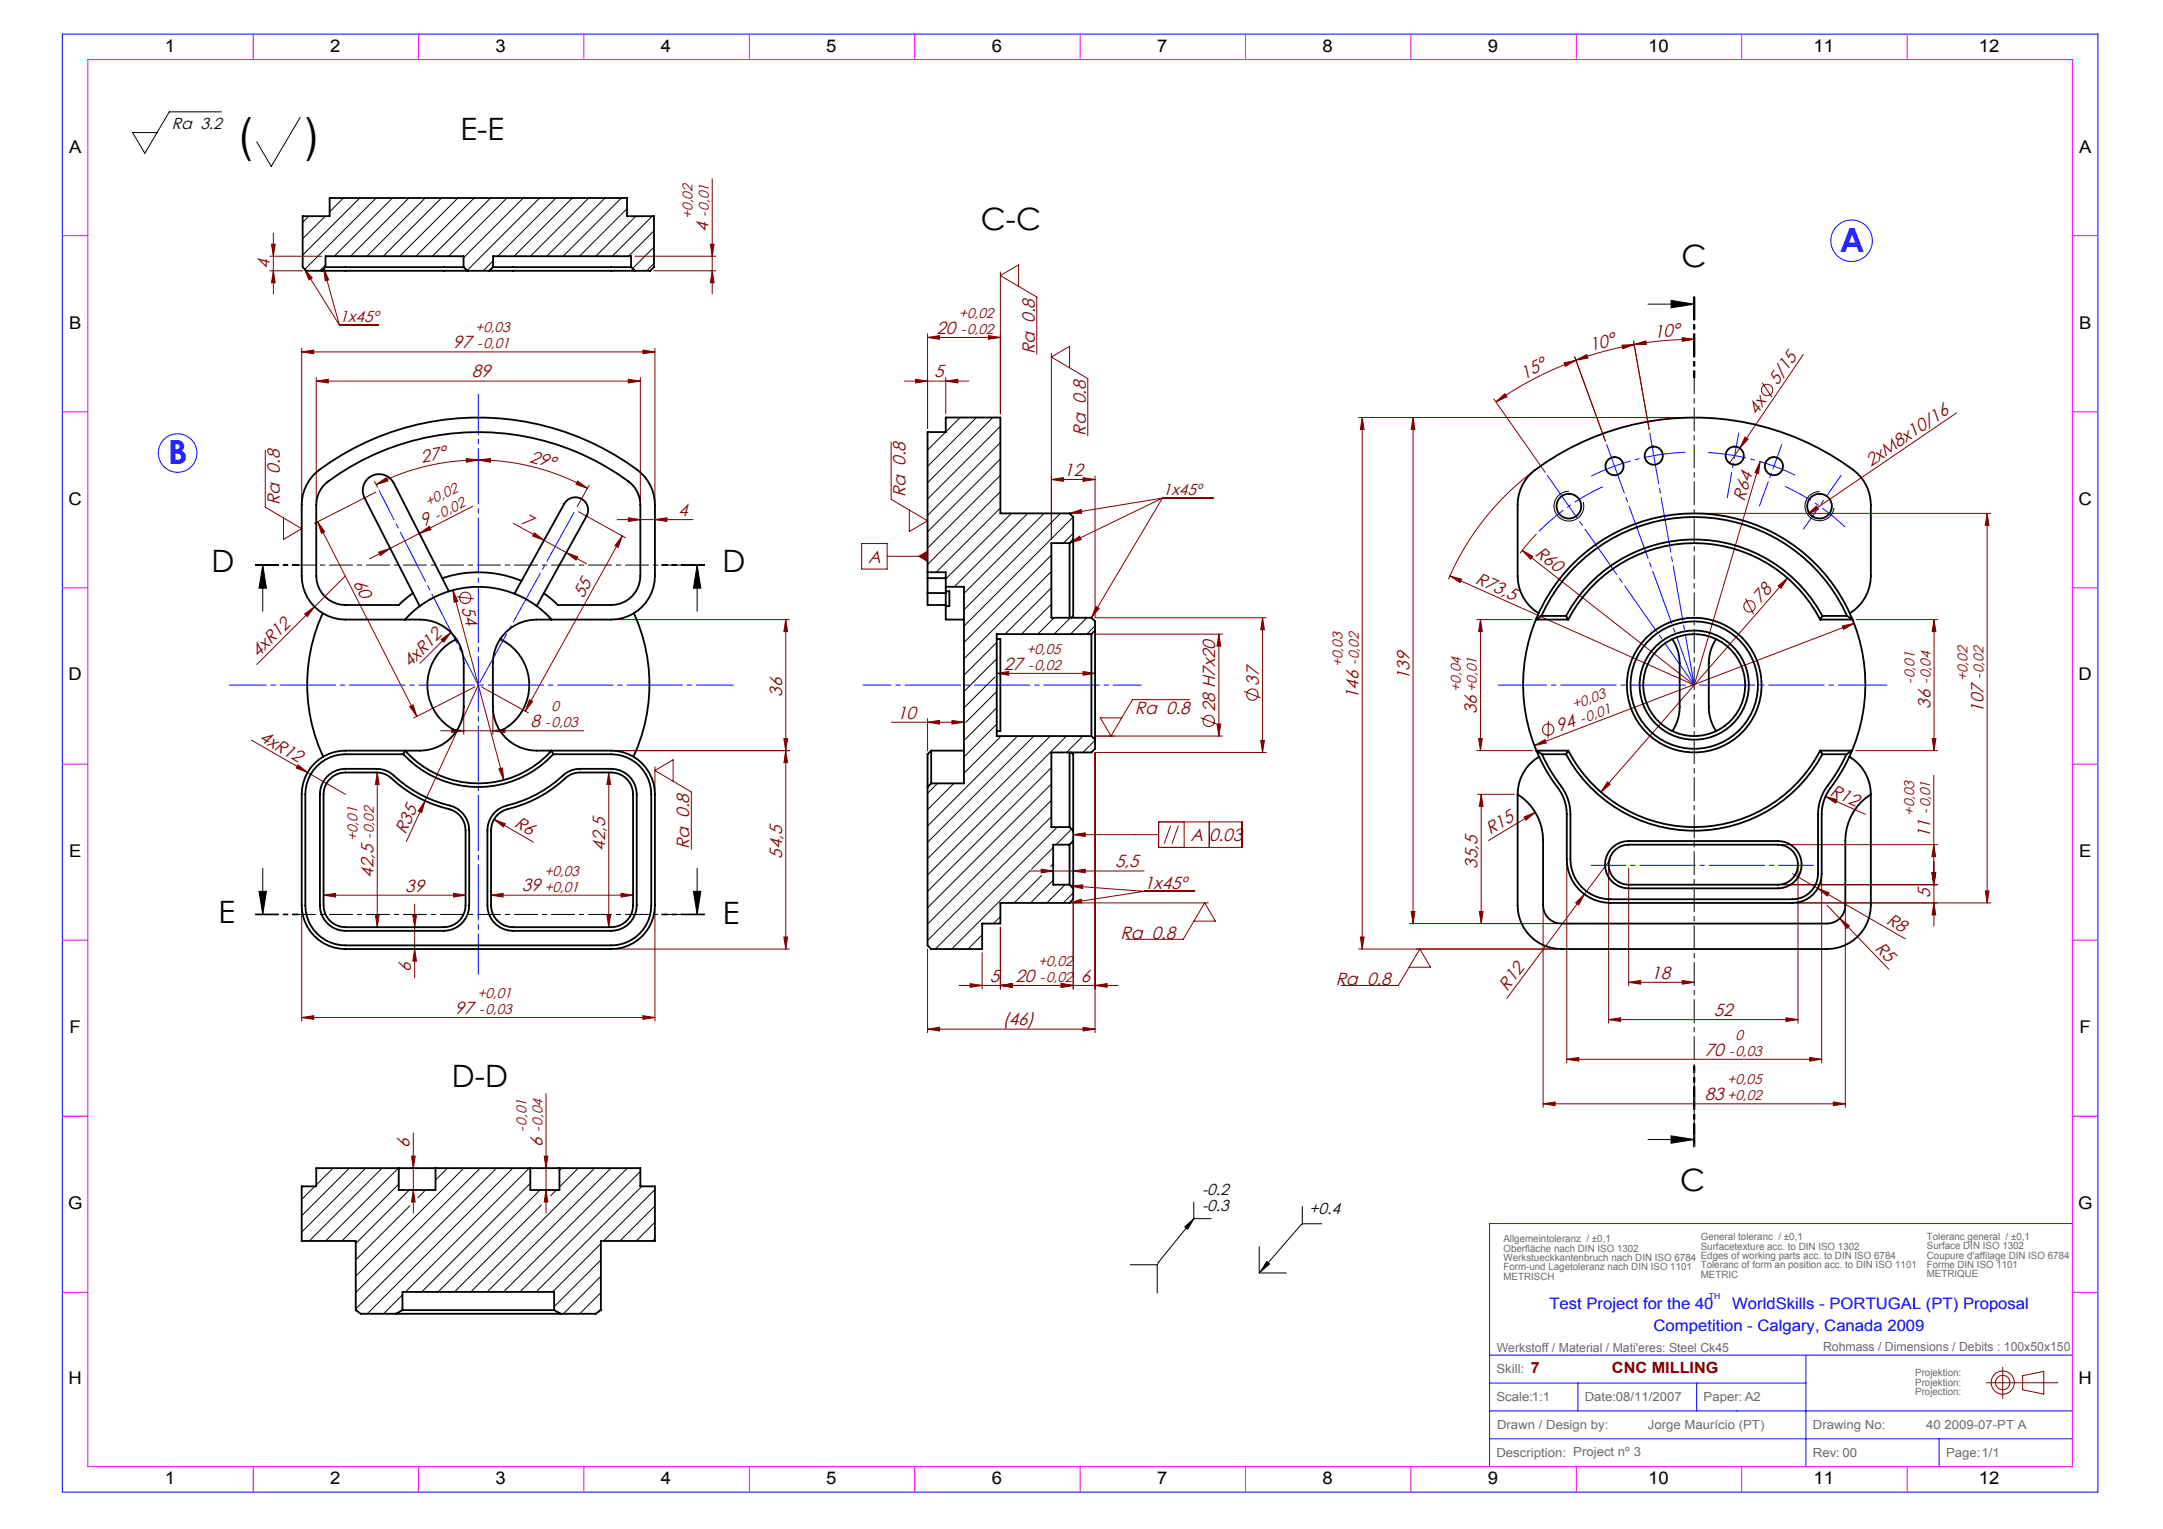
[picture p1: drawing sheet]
<svg xmlns="http://www.w3.org/2000/svg" width="594mm" height="420mm" viewBox="0 0 594 420" stroke-linecap="round" stroke-linejoin="round" font-family="sans-serif">
<g fill="none" stroke="#800000" stroke-width=".27">
<path d="M195.6 49.1v31.6M74.1 70.4h14.3M74.1 74.4h9M74.6 67.1h1l-.5 3.3zM75.1 74.4l.5 3.3h-1zM75.1 64v16.7M83.6 73.8l2.1 2.5-.8 .6zM83.6 73.8l9.6 15.5M88.9 73.8l1.4 3.1-1 .2zM88.9 73.8l4.3 15.5M174.3 70.4h22.3M179.6 74.4h17"/>
<path d="M195.1 67.1h1l-.5 3.3zM195.6 74.4l.5 3.3h-1zM274.7 74.7v39M279.7 78.7v-5.9l-5 2.9 10 5.9v15.7M82.9 96.7l3.3-.5v1zM82.9 95.7v42M82.9 96.7h97M93.2 89.3h10.6M176.6 96.2l3.3 .5-3.3 .5zM179.9 95.7v42M254.7 92.7l3.3-.5v1zM254.7 91.7v26"/>
<path d="M254.7 92.7h20M271.4 92.2l3.3 .5-3.3 .5zM288.7 97.1v51.1M429.5 99.7l3.3-.7-2.9 1.6zM432.4 98l8.5 23.2M432.8 99l2.9-1.6 .4 1zM432.8 99a95 95 0 0 0-22 11.4M445.4 94.8l3.4-.1-3.2 1.1zM448.6 93.7l4.3 24.3M448.8 94.6l3.2-1 .1 1zM448.8 94.7l-8.1 1.8-7.9 2.5M462 92.8l3.3 .4-3.3 .6z"/>
<path d="M465.3 93.2l-8.3 .4-8.2 1M495.2 97.3l-20.2 29.9M86.9 104.7l3.3-.5v1zM86.9 103.7v34M86.9 104.7h89M172.5 104.2l3.4 .5-3.4 .5zM175.9 103.7v34M248.4 104.7h17.7M251.4 104.2l3.3 .5-3.3 .5zM259.7 104.7l3.3-.5v1zM259.7 103.7v10M293.7 101v-5.9l-5 3 10 5.9v15.7"/>
<path d="M373.1 114.7h91.2M374.1 114.7l.5 3.3h-1zM374.1 114.7v146M388.1 114.7l.5 3.3h-1.1zM388.1 114.7v139M410.2 109.6l14.2 20.2M410.8 110.4l2.5-2.3 .5 .9zM483.9 105.1l2.7 4M537.3 113.4l-39.9 27.2M72.9 123.6v15.7l10 5.9-5 3v-5.9M102.8 132.2l.9 1.6M103.2 135.2l-16.9 8.6"/>
<path d="M103.3 133.1l2.8-1.9 .4 1zM128 126l3.4 .4-3.3 .6zM129.9 139.1l-14.7 7.4M131.4 126.4l3.3-.4-.1 1zM131.4 126.4a61.8 61.8 0 0 1 29.9 7.7M131.4 126.4a61.8 61.8 0 0 0-28.1 6.7M158.6 132.2l2.7 1.9-3.1-1zM161.8 133.2l-3.3 6M244.7 121.5v15.7l10 5.9-5 2.9v-5.9M288.7 131.7l3.3-.5v1zM288.7 131.7h12M297.4 131.2l3.3 .5-3.3 .5z"/>
<path d="M300.7 130.7v39h47M319.2 136.8h13.9M319.2 136.8l-25.5 4.2M319.2 136.8l-25.5 12.4M319.2 136.8l-19.5 32.9M420.8 129.6a73.5 73.5 0 0 0-23 29.5M479.2 120.1l.9 .5-2.3 2.5zM483.4 126.8l-.5 3.3-1-.3zM483.4 126.8l-18.1 61.4M87.2 143.3l2 2.7-.9 .5zM87.2 143.3l27.3 53.5M94.9 158.2l-24.4 24.3"/>
<path d="M104 151.7l3.2-1.1-2.8 2zM115.2 146.5l2.7-1.9 .5 .9zM115.2 146.5l-13.7 7M140.9 143.7l20.2 11.2M146.8 146.4l2.6 2-3.1-1.1zM155.5 151.8l3.2 1.2-.5 .8zM158.9 140.6l12.9 7.1M169.5 142.7h20.8M170.9 147.2l-1.2 3.2-.8-.5zM170.9 147.2l-26.7 48.1M172.5 142.2l3.4 .5-3.4 .5zM179.9 142.7l3.3-.5v1z"/>
<path d="M236.6 149.3h7v7h-7zM243.6 152.8h8.7M252.3 152.8l2.4-1.4v2.8zM293.7 141l3.2-1 .2 1zM293.7 149.2l2.8-1.9 .4 .9zM398.2 158.2l3.2 .9-.4 .9zM398.2 158.2l67.1 30M418 151.2l2.9 1.6-.6 .8zM418 151.2l47.3 37M421.9 146.7l-4.5 5.3M466.3 141h80.4M490.9 158.8l-51.3 58.8"/>
<path d="M496.4 141.3l2.4-2.3 .6 .9zM545.7 141l.5 3.3h-1zM545.7 141v107M83.7 168.7l2.7-2-2 2.7zM121.1 175.7l2.7-2-1.9 2.7zM123.8 173.7l-8.4 8.5M124.4 162.1l1.3 3.1-1 .2zM124.4 162.1l13.9 52.2M125.4 163.9l4.8 .6M168.9 170.2h47.9M215.8 170.2l.5 3.3h-1zM215.8 170.2v90.5"/>
<path d="M300.7 174.2h35M301 166.6l.8 .5-2.1 2.6zM334.7 174.2l.5 3.3h-1zM334.7 174.2v28M346.7 169.7l.5 3.3h-1zM346.7 169.7v37M405.6 170.2h15.2M406.6 170.2l.5 3.3h-1zM406.6 170.2v36M479.4 164.4l2.1 4.3M488.3 160.9l2.6-2.1-1.8 2.8zM505.9 171.9l3.3-.7-2.9 1.7z"/>
<path d="M509.2 171.2l-87.8 33.6M509.8 170.2h22.3M531.1 170.2l.5 3.3h-1zM531.1 170.2v36M112.5 194.1l.9-.5 1.1 3.2zM127.4 195.2v6.5M130.5 188.6l-16.9 8.6M131.4 188.2l-14.7 31.8M132.2 188.7l12.9 7.1M135.4 195.2v6.5M145.4 192.2l.9 .5-2.1 2.6zM244.8 198.4h19.9"/>
<path d="M254.7 198.4l3.3-.5v1zM254.7 197.4v8.8M261.4 197.9l3.3 .5-3.3 .5zM273.7 185l3.3-.5v1zM273.7 185h27M297.4 184.5l3.3 .5-3.3 .5zM326.7 192.2h-15.7l-5.9 10-2.9-5h5.9M329.7 197.1l4.5 1.8M334.2 198.9h1l-.5 3.3zM341.7 189.9l4.5 1.8M425.2 198l-.1 4.8M69.1 203.3l15.4 8.9"/>
<path d="M81.9 210.1l2.6 2.1-3.2-1.2zM84.5 212.2l10.4 6M103.6 212.2l.5 3.3h-1zM103.6 212.2v42.5M104.4 212.2h.2M116.7 220l-.9 3.2-.9-.4zM116.7 220l-5.1 11.2M121 200.7h39.3M124.1 200.2l3.3 .5-3.3 .5zM135.4 200.7l3.3-.5v1zM137 211.2l1-.3 .3 3.4zM167.2 212.2l.5 3.3h-1z"/>
<path d="M167.2 212.2v42.5M168.9 206.2h47.9M179.9 210.7v6.5M184.9 214.6v-5.9l-5 3 10 5.9v15.7M215.3 202.9h1l-.5 3.3zM215.8 206.2l.5 3.3h-1zM300.7 202.2h35M346.2 203.4h1l-.5 3.3zM347.7 206.7h-47v77M405.6 206.2h15.3M405.8 218.2h10M406.1 202.9h1l-.5 3.3z"/>
<path d="M406.8 218.2l.5 3.3h-1zM406.8 218.2v35.5M421.4 204.8l2.9-1.7 .3 1zM441.4 214.8l.8 .6-2.6 2.2zM501.3 218.8l3.2 .9-.4 .9zM501.3 218.8l11 4.9M509.6 206.2h22.5M530.6 202.9h1l-.5 3.3zM531.1 213v30M135.7 225.1l3.1 1.2-.5 .9zM135.7 225.1l10.8 6.2M282.9 239.3h31.3"/>
<path d="M285.9 238.7l3.3 .6-3.3 .5zM294.7 229.3l3.3-.5v1zM294.7 239.3l3.3-.6v1.1zM294.7 229.3h23.5M318.2 225.8h22.9v7h-22.9zM321.5 226.8l-1.8 4.9M323.6 226.8l-1.7 4.9M325.2 225.8v7M332.1 225.8v7M418.5 224.4l3.1-1.2-2.5 2.1zM421.6 223.2l-12.8 7.7M430.3 237v55"/>
<path d="M441.8 238.5v42.6M442.3 236l-28.5 38.2M447.3 238.5v32.3M489.3 232h42.8M493.8 238.5v42.6M530.5 239.7h1.1l-.5 3.3zM530.6 239.7h1l-.5 3.3zM531.1 232l.5 3.3h-1.1zM531.1 236.7v17.7M82.9 249.7v30.8M88.9 245.9l3.3-.5v1zM88.9 245.9h39"/>
<path d="M103.1 251.4h1l-.5 3.3zM113.4 251.4h1l-.5 3.3zM113.9 248.3v20.3M124.5 245.4l3.4 .5-3.4 .5zM134.9 245.9l3.3-.5v1zM134.9 245.9h39M166.7 251.4h1l-.5 3.3zM170.6 245.4l3.3 .5-3.3 .5zM179.9 249.7v30.8M215.3 257.4h1l-.5 3.3zM274.7 254.7v17M293.7 248l3.2-1 .2 1z"/>
<path d="M294 243.3l3.4-.2-.1 1zM294 243.3l20.2 1.5M314.2 244.8h13.9M314.2 244.8l-20.5 3.2M327.9 253h5.9l-3-5-5.9 10h-15.7M331.8 248h-37.1v23.7M373.6 257.4h1l-.5 3.3zM387.1 253.7h40.7M387.5 250.4h1.1l-.5 3.3zM406.3 250.4h1l-.5 3.3zM423.8 249.7v54.5M432.7 248l2.4-2.4-1.6 3z"/>
<path d="M489.3 243h42.8M492.3 240l30.9 17.9M493.3 248h53.4M499.2 244l3.1 1.2-.5 .9zM500.3 241v51M501.8 248.7l16.9 17.6M505.2 252.3l2.7 2-.7 .7zM506.8 249.7v54.5M531.1 248l.5 3.3h-1zM545.2 244.7h1l-.5 3.3zM82.9 279.5l3.3-.5v1zM82.9 279.5h97"/>
<path d="M113.9 260.7l.5 3.3h-1zM168.9 260.7h47.9M176.6 279l3.3 .5-3.3 .5zM254.7 260.7v23M263.4 270.7h43.7M266.4 270.2l3.3 .5-3.3 .5zM269.7 261.7v10M274.7 270.7l3.3-.5v1zM291.4 270.2l3.3 .5-3.3 .5zM300.7 270.7l3.3-.5v1zM373.1 260.7h54.7M387 265.7h5.9l-3-5-5.9 10h-15.7"/>
<path d="M447.3 269.8l3.3-.5v1zM447.3 269.8h18M462 269.3l3.3 .5-3.3 .5zM490.5 279.6l3.3 .5-3.3 .5zM254.7 282.7l3.3-.5v1zM254.7 282.7h46M297.4 282.2l3.3 .5-3.3 .5zM430.3 291l3.3-.5v1zM430.3 291h70M441.8 280.1l3.3-.5v1zM441.8 280.1h52M497 290.5l3.3 .5-3.3 .5z"/>
<path d="M113 317.6h1l-.5 3.3zM113.5 311.3v21.9M149.4 317.6h1.1l-.5 3.3zM150 300.4v32.8M423.8 303.2l3.3-.5v1zM423.8 303.2h83M503.5 302.7l3.3 .5-3.3 .5zM113.5 326.9l.5 3.3h-1zM150 326.9l.5 3.3h-1.1zM545.5 379.8h19.7M550 375.5v8.6M555.5 377.9l5.8-1.2v6.2l-5.8-1.1z"/>
<circle cx="485.3" cy="107.1" r="1.56"/>
<circle cx="127.8" cy="164.2" r="1.56"/>
<circle cx="480.4" cy="166.6" r="1.56"/>
<circle cx="331.9" cy="198" r="1.56"/>
<circle cx="343.9" cy="190.8" r="1.56"/>
<circle cx="425.2" cy="200.4" r="1.56"/>
<circle cx="550" cy="379.8" r="3.2"/>
<circle cx="550" cy="379.8" r="1.98"/>
</g>
<g fill="none" stroke="#000" stroke-width=".27">
<path d="M60.8 30.7h-14.3l-6.7 11.4-3.4-5.7h6.7M82.5 32.2l-8 13.5-4-6.7M452.6 83.5h12.7M458.9 82.5l6.4 1-6.4 1.1zM430.8 135a4.1 4.1 0 0 0-4 4.4 4.1 4.1 0 0 0 4.8 3.7 4.1 4.1 0 0 0 3.2-5.2M499.7 135a4 4 0 0 0-4 3.9 4 4 0 0 0 3.7 4.1 4 4 0 0 0 4.3-3.5M72.2 155.2l1 6.4h-2.1zM72.2 155.2v12.7M191.4 155.2l1.1 6.4h-2.1zM191.4 155.2v12.7M72.2 238.5v12.7M191.4 238.5v12.7"/>
<path d="M71.1 244.8h2.1l-1 6.4zM190.4 244.8h2.1l-1.1 6.4zM452.6 313h12.7M458.9 312l6.4 1-6.4 1zM325.4 337l2.4-2.2-1.6 2.8zM327.8 334.8l-9.8 12.1M327.8 330.2v4.6M327.8 334.8h4.8M357.4 336.3h.1M357.4 336.3l-11.3 13.1M357.6 331.4v4.8h5.4M310.4 347.4h7.4v7.8"/>
<path d="M318 346.9h.1M345.8 342.5v7.2h7.4M347.9 346.5l.7 .7-2.5 2.2z"/>
</g>
<g fill="none" stroke="#00f" stroke-width=".27">
<path d="M17.1 9.4h559v400.5h-559zM569.1 336.1h-160v66.8M409.1 379.9h86.9M409.1 372.2h160M433.3 379.9v7.7M466 379.9v7.7M496 372.2v30.7M409.1 395.2h160M409.1 387.6h160M532.5 395.2v7.7"/>
<circle cx="508.5" cy="66.1" r="5.7"/>
<circle cx="48.8" cy="124.4" r="5.3"/>
</g>
<path d="M422.6 146a60 60 0 0 1 17.6-12.3" fill="none" stroke="#00f" stroke-width=".27" stroke-dasharray="15.2 1.3 1.3 1.3" stroke-dashoffset="6.4" stroke-linecap="butt"/>
<path d="M437 130.8a64 64 0 0 1 25.9-6.6" fill="none" stroke="#00f" stroke-width=".27" stroke-dasharray="15.2 1.3 1.3 1.3" stroke-dashoffset="3.7" stroke-linecap="butt"/>
<path d="M506.7 144.8a60 60 0 0 0-16.5-11.2" fill="none" stroke="#00f" stroke-width=".27" stroke-dasharray="15.2 1.3 1.3 1.3" stroke-dashoffset="7.1" stroke-linecap="butt"/>
<path d="M492.9 130.5a64 64 0 0 0-23.8-6.2" fill="none" stroke="#00f" stroke-width=".27" stroke-dasharray="15.2 1.3 1.3 1.3" stroke-dashoffset="4.7" stroke-linecap="butt"/>
<g fill="none" stroke="#000" stroke-width=".27" stroke-dasharray="6.3 1.3 1.3 1.3">
<path d="M465.1 81.5v22.2M465.3 81.5v233.5M465.4 81.5v22.2M70.2 155.2h123.2M70.2 155.3h11.7M70.2 155.1h11.7M193.4 155.3h-11.7M193.4 155.1h-11.7M70.2 251.2h123.2M70.2 251.3h11.7M70.2 251.1h11.7M193.4 251.3h-11.7"/>
<path d="M193.4 251.1h-11.7M465.1 315v-22.2M465.4 315v-22.2"/>
</g>
<path d="M313.4 188.2h-76.4" fill="none" stroke="#00f" stroke-width=".27" stroke-dasharray="15.2 1.3 1.3 1.3" stroke-dashoffset="7.5"/>
<path d="M63 188.2h138.4" fill="none" stroke="#00f" stroke-width=".27" stroke-dasharray="15.2 1.3 1.3 1.3" stroke-dashoffset="5.1"/>
<path d="M131.4 267.6v-159.3" fill="none" stroke="#00f" stroke-width=".27" stroke-dasharray="15.2 1.3 1.3 1.3" stroke-dashoffset="4.2"/>
<path d="M158 140.1l-26.6 48.1" fill="none" stroke="#00f" stroke-width=".27" stroke-dasharray="15.2 1.3 1.3 1.3" stroke-dashoffset="-.8"/>
<path d="M104.1 134.7l27.3 53.5" fill="none" stroke="#00f" stroke-width=".27" stroke-dasharray="15.2 1.3 1.3 1.3" stroke-dashoffset="6.2"/>
<path d="M437 237.7h61" fill="none" stroke="#00f" stroke-width=".27" stroke-dasharray="15.2 1.3 1.3 1.3" stroke-dashoffset="5.7"/>
<path d="M465.3 188.2l-40.4-57.6M465.3 188.2l-24.1-66.1M465.3 188.2l-12.2-69.2" fill="none" stroke="#00f" stroke-width=".27" stroke-dasharray="15.2 1.3 1.3 1.3" stroke-dashoffset="1"/>
<path d="M474.3 136.7l3.2-17.7M483.2 139l6.1-16.9M495.3 145.3l10.3-14.7" fill="none" stroke="#00f" stroke-width=".27" stroke-dasharray="15.2 1.3 1.3 1.3" stroke-dashoffset="8.1"/>
<path d="M411.4 188.2h106.8" fill="none" stroke="#00f" stroke-width=".27" stroke-dasharray="15.2 1.3 1.3 1.3" stroke-dashoffset="1.9"/>
<g fill="none" stroke="#f0f" stroke-width=".27">
<path d="M24.1 16.4h545v386.5h-545zM69.5 9.4v7M115 9.4v7M160.4 9.4v7M205.8 9.4v7M251.2 9.4v7M296.6 9.4v7M342 9.4v7M387.5 9.4v7M432.9 9.4v7M478.3 9.4v7M523.7 9.4v7"/>
<path d="M17.1 64.7h7M569.1 64.7h7M17.1 113.1h7M569.1 113.1h7M17.1 161.5h7M569.1 161.5h7M17.1 209.9h7M569.1 209.9h7M17.1 258.2h7M569.1 258.2h7M17.1 306.6h7M569.1 306.6h7"/>
<path d="M17.1 355h7M569.1 355h7M69.5 402.9v7M115 402.9v7M160.4 402.9v7M205.8 402.9v7M251.2 402.9v7M296.6 402.9v7M342 402.9v7M387.5 402.9v7M432.9 402.9v7M478.3 402.9v7"/>
<path d="M523.7 402.9v7"/>
</g>
<g fill="#000">
<path d="M458.9 82.5l6.4 1-6.4 1.1zM458.9 312l6.4 1-6.4 1z"/>
<path d="M72.2 155.2l1 6.4h-2.1zM191.4 155.2l1.1 6.4h-2.1z"/>
<path d="M71.1 244.8h2.1l-1 6.4zM190.4 244.8h2.1l-1.1 6.4z"/>
<path d="M325.4 337l2.4-2.2-1.6 2.8zM347.9 346.5l.7 .7-2.5 2.2z"/>
</g>
<g fill="#800000">
<path d="M496.4 141.3l2.4-2.3 .6 .9z"/>
<path d="M483.4 126.8l-.5 3.3-1-.3z"/>
<path d="M418 151.2l2.9 1.6-.6 .8z"/>
<path d="M81.9 210.1l2.6 2.1-3.2-1.2z"/>
<path d="M398.2 158.2l3.2 .9-.4 .9z"/>
<path d="M501.3 218.8l3.2 .9-.4 .9z"/>
<path d="M418.5 224.4l3.1-1.2-2.5 2.1z"/>
<path d="M83.7 168.7l2.7-2-2 2.7z"/>
<path d="M121.1 175.7l2.7-2-1.9 2.7z"/>
<path d="M432.7 248l2.4-2.4-1.6 3z"/>
<path d="M479.2 120.1l.9 .5-2.3 2.5z"/>
<path d="M116.7 220l-.9 3.2-.9-.4z"/>
<path d="M505.2 252.3l2.7 2-.7 .7z"/>
<path d="M135.7 225.1l3.1 1.2-.5 .9z"/>
<path d="M499.2 244l3.1 1.2-.5 .9z"/>
<path d="M83.6 73.8l2.1 2.5-.8 .6zM88.9 73.8l1.4 3.1-1 .2z"/>
<path d="M294.7 229.3l3.3-.5v1zM252.3 152.8l2.4 1.4v-2.8zM293.7 141l3.2-1 .2 1zM293.7 149.2l2.8-1.9 .4 .9zM301 166.6l.8 .5-2.1 2.6zM293.7 248l3.2-1 .2 1zM294 243.3l3.4-.2-.1 1z"/>
<path d="M158.6 132.2l2.7 1.9-3.1-1zM131.4 126.4l3.3-.4-.1 1z"/>
<path d="M447.3 269.8l3.3-.5v1zM462 269.3l3.3 .5-3.3 .5z"/>
<path d="M462 92.8l3.3 .4-3.3 .6zM448.8 94.6l3.2-1 .1 1z"/>
<path d="M128 126l3.4 .4-3.3 .6zM103.3 133.1l2.8-1.9 .4 1z"/>
<path d="M445.4 94.8l3.4-.1-3.2 1.1zM432.8 99l2.9-1.6 .4 1z"/>
<path d="M429.5 99.7l3.3-.7-2.9 1.6zM410.8 110.4l2.5-2.3 .5 .9z"/>
<path d="M137 211.2l1.3 3.1-.3-3.4zM124.4 162.1l.3 3.3 1-.2z"/>
<path d="M172.5 142.2l3.4 .5-3.4 .5zM179.9 142.7l3.3-.5v1zM86.9 104.7l3.3-.5v1zM172.5 104.2l3.4 .5-3.4 .5z"/>
<path d="M124.1 200.2l3.3 .5-3.3 .5zM135.4 200.7l3.3-.5v1z"/>
<path d="M82.9 279.5l3.3-.5v1zM176.6 279l3.3 .5-3.3 .5z"/>
<path d="M82.9 96.7l3.3-.5v1zM176.6 96.2l3.3 .5-3.3 .5z"/>
<path d="M134.9 245.9l3.3-.5v1zM170.6 245.4l3.3 .5-3.3 .5z"/>
<path d="M254.7 92.7l3.3-.5v1zM271.4 92.2l3.3 .5-3.3 .5z"/>
<path d="M251.4 104.2l3.3 .5-3.3 .5zM259.7 104.7l3.3-.5v1z"/>
<path d="M423.8 303.2l3.3-.5v1zM503.5 302.7l3.3 .5-3.3 .5z"/>
<path d="M254.7 282.7l3.3-.5v1zM297.4 282.2l3.3 .5-3.3 .5zM291.4 270.2l3.3 .5-3.3 .5zM300.7 270.7l3.3-.5v1zM288.7 131.7l3.3-.5v1zM297.4 131.2l3.3 .5-3.3 .5z"/>
<path d="M441.8 280.1l3.3-.5v1zM490.5 279.6l3.3 .5-3.3 .5z"/>
<path d="M430.3 291l3.3-.5v1zM497 290.5l3.3 .5-3.3 .5z"/>
<path d="M261.4 197.9l3.3 .5-3.3 .5zM254.7 198.4l3.3-.5v1zM297.4 184.5l3.3 .5-3.3 .5zM273.7 185l3.3-.5v1z"/>
<path d="M294.7 239.3l3.3-.6v1.1zM285.9 238.7l3.3 .6-3.3 .5z"/>
<path d="M274.7 270.7l3.3-.5v1zM266.4 270.2l3.3 .5-3.3 .5zM291.4 270.2l3.3 .5-3.3 .5zM274.7 270.7l3.3-.5v1z"/>
<path d="M505.9 171.9l.4 1 2.9-1.7zM421.4 204.8l3.2-.7-.3-1z"/>
<path d="M104 151.7l3.2-1.1-2.8 2zM115.2 146.5l2.7-1.9 .5 .9z"/>
<path d="M441.4 214.8l-1.8 2.8 2.6-2.2zM488.3 160.9l.8 .7 1.8-2.8z"/>
<path d="M170.9 147.2l-1.2 3.2-.8-.5zM145.4 192.2l.9 .5-2.1 2.6z"/>
<path d="M150 326.9l.5 3.3h-1.1zM149.4 317.6h1.1l-.5 3.3z"/>
<path d="M113 317.6h1l-.5 3.3zM113.5 326.9l.5 3.3h-1z"/>
<path d="M215.3 202.9h1l-.5 3.3zM215.8 170.2l.5 3.3h-1z"/>
<path d="M387.5 250.4h1.1l-.5 3.3zM388.1 114.7l.5 3.3h-1.1zM545.2 244.7h1l-.5 3.3zM545.7 141l.5 3.3h-1zM406.3 250.4h1l-.5 3.3zM406.8 218.2l.5 3.3h-1zM167.2 212.2l.5 3.3h-1zM166.7 251.4h1l-.5 3.3zM103.6 212.2l.5 3.3h-1zM103.1 251.4h1l-.5 3.3zM113.4 251.4h1l-.5 3.3zM113.9 260.7l.5 3.3h-1zM215.8 206.2l.5 3.3h-1zM215.3 257.4h1l-.5 3.3zM195.1 67.1h1l-.5 3.3zM195.6 74.4l.5 3.3h-1zM74.6 67.1h1l-.5 3.3zM75.1 74.4l.5 3.3h-1z"/>
<path d="M373.6 257.4h1l-.5 3.3zM374.1 114.7l.5 3.3h-1z"/>
<path d="M531.1 170.2l.5 3.3h-1zM530.6 202.9h1l-.5 3.3zM406.6 170.2l.5 3.3h-1zM406.1 202.9h1l-.5 3.3zM531.1 232l.5 3.3h-1.1zM530.5 239.7h1.1l-.5 3.3zM530.6 239.7h1l-.5 3.3zM531.1 248l.5 3.3h-1zM334.7 174.2l.5 3.3h-1zM334.2 198.9h1l-.5 3.3zM346.7 169.7l.5 3.3h-1zM346.2 203.4h1l-.5 3.3z"/>
<path d="M87.2 143.3l2 2.7-.9 .5zM112.5 194.1l.9-.5 1.1 3.2z"/>
<path d="M146.8 146.4l2.6 2-3.1-1.1zM155.5 151.8l3.2 1.2-.5 .8z"/>
<path d="M88.9 245.9l3.3-.5v1zM124.5 245.4l3.4 .5-3.4 .5z"/>
</g>
<g fill="none" stroke="#000" stroke-width=".5">
<path d="M88.3 74.4h-4.2l-1-1v-14h7.4v-5h81.7v5h7.4v14l-1 1h-4.2M88.3 74.4h40.1M89.4 73.4h37.9M89.4 73.4v-3h37.9v3M89.4 73.4l-1.1 1M127.3 73.4l1.1 1M128.4 74.4h5.9M134.3 74.4h40.1M135.4 73.4h37.9M135.4 73.4v-3h37.9v3M135.4 73.4l-1.1 1M173.3 73.4l1.1 1"/>
<path d="M86.7 129.9a73.2 73.2 0 0 1 89.4 0 12 12 0 0 1 3.8 8.8v19.5a12 12 0 0 1-12 12h-20.5a12 12 0 0 0-12 12v12a12 12 0 0 0 12 12h20.5a12 12 0 0 1 12 12v30.5a12 12 0 0 1-12 12h-73a12 12 0 0 1-12-12v-30.5a12 12 0 0 1 12-12h20.5a12 12 0 0 0 12-12v-12a12 12 0 0 0-12-12h-20.5a12 12 0 0 1-12-12v-19.5a12 12 0 0 1 3.8-8.8zM121.4 158.8a31 31 0 0 1 21.8 .8M254.7 157.2v1.6M254.7 158.8h5M254.7 157.2h5v4M254.7 158.8v4.1M293.7 149.2v20.5M293.7 149.2h-5v20.5h11l1 1v2.5M294.7 148.2v21l-.5 .5M294.7 148.2v-6.2l-1-1h-19v-26.3h-15v4h-5v38.5M294.7 148.2l-1 1M88.6 168.4a47 47 0 0 0 .1 39.5"/>
<path d="M113.4 162.9l-3.9 3.3h-14.6a8 8 0 0 1-8-8v-19.5a8 8 0 0 1 3.2-6.4 69.4 69.4 0 0 1 83.2 .6 8 8 0 0 1 2.6 5.8v19.5a8 8 0 0 1-8 8h-14.7l-3.9-3.3M115.3 166.5l-2.2 1.7-1.9 2M123.3 162.4l-15.2-29.7a4.5 4.5 0 0 0-6-2 4.5 4.5 0 0 0-2 6.1l15.2 29.7M123.3 162.4a27 27 0 0 1 18 .7M123.3 162.4a27 27 0 0 0-8 4.1M125.3 175.5a14 14 0 0 0-7.9 12.7 14 14 0 0 0 7.9 12.6M137.4 175.5a14 14 0 0 1 8 12.7 14 14 0 0 1-8 12.6M141.3 163.1l13.7-24.7a3.5 3.5 0 0 1 4.7-1.4 3.5 3.5 0 0 1 1.4 4.8l-13.7 24.7M141.3 163.1a27 27 0 0 1 6.1 3.4M147.4 166.5l2.1 1.7 2 2M174.1 168.4a47 47 0 0 1-.1 39.5M254.7 162.9v3.3h5"/>
<path d="M254.7 162.9h5v3.6M259.7 166.5v3.7h5M259.7 161.2v1.2h1v4.1h-1M259.7 161.2h5v54h-9M273.7 175.5h1v25.3h-1M299.7 174.2v28M299.7 174.2h-26v28h26M300.7 173.2v30M300.7 173.2l-1 1M421.8 170.2a47 47 0 0 1 43.5-29.2 47 47 0 0 1 43.5 29.2M421.8 170.2a47 47 0 0 0 .1 36M421.8 170.2h8.9"/>
<path d="M422.5 168.4a12 12 0 0 1-5.7-10.2v-19.5a12 12 0 0 1 4.8-9.7 73.3 73.3 0 0 1 88.4 .9 12 12 0 0 1 3.8 8.8v19.5a12 12 0 0 1-5.8 10.2M423.3 169.2a46 46 0 0 1 42-27.2 46 46 0 0 1 41.9 27.2M423.3 169.2h6.8M423.3 169.2l-1.5 1M430.1 169.2a40 40 0 0 1 70.4 0M430.1 169.2l.6 1M430.7 170.2a39 39 0 0 1 69.2 0M459.3 175.5a12 12 0 0 1 2 6.7v12a12 12 0 0 1-2 6.6M471.3 175.5a12 12 0 0 0-2 6.7v12a12 12 0 0 0 2 6.6M499.9 170.2h8.9M500.5 169.2h6.7M500.5 169.2l-.6 1"/>
<path d="M507.2 169.2l1.6 1M508.8 170.2a47 47 0 0 1-.2 36M89.5 213.7a7 7 0 0 1 5.4-2.5h8.5a7 7 0 0 1 4.8 1.9 35.5 35.5 0 0 0 16.4 8.5 7 7 0 0 1 4.3 6.5v20.6a7 7 0 0 1-7 7h-27a7 7 0 0 1-7-7v-30.5a7 7 0 0 1 1.6-4.5zM91 213.6a6 6 0 0 1 3.9-1.4h8.5a6 6 0 0 1 4.1 1.6 36.3 36.3 0 0 0 16.7 8.8 6 6 0 0 1 3.7 5.5v20.6a6 6 0 0 1-6 6h-27a6 6 0 0 1-6-6v-30.5a6 6 0 0 1 2.1-4.6zM110.8 207.2h-15.9a11 11 0 0 0-11 11v30.5a11 11 0 0 0 11 11h73a11 11 0 0 0 11-11v-30.5a11 11 0 0 0-11-11h-16M110.8 207.2a28 28 0 0 0 41.1 0M110.8 207.2l.4-1a27 27 0 0 0 40.3 0l.4 1M254.7 216.2v43.5l1 1h14v-7h5v-5.7h19l1-1v-3M255.7 206.2l-1 1v9M255.7 206.2v9M255.7 206.2h9M255.7 215.2l-1 1"/>
<path d="M293.7 206.7v20.5M294.2 206.7l.5 .5v21M299.7 202.2l1 1M300.7 203.2v2.5l-1 1h-11v20.5h5M416.8 218.2a15 15 0 0 1 7 12.7v17.8a5 5 0 0 0 5 5h73a5 5 0 0 0 5-5v-17.8a15 15 0 0 1 7-12.7M416.8 218.2v30.5a12 12 0 0 0 12 12h73a12 12 0 0 0 12-12v-30.5M421.9 206.2a59.6 59.6 0 0 0 7 11.9l.7 1.8 .6 2.8 .1 13.3a12 12 0 0 0 12 12h50a8 8 0 0 0 8-8v-16.3a12.7 12.7 0 0 1 3.3-8.5l2.4-3.7 2.6-5.3M421.9 206.2h8.8M421.9 206.2l1.5 1M422.7 207.9a12 12 0 0 0-5.9 10.3M423.4 207.2a64 64 0 0 0 6.4 10.4l.8 1.9 .6 3.1 .1 13.4a11 11 0 0 0 11 11h50a7 7 0 0 0 7-7v-16.3a13.5 13.5 0 0 1 3.4-8.9l2-3.1 2.4-4.5M423.4 207.2h6.7"/>
<path d="M430.1 207.2a40 40 0 0 0 70.4 0M430.7 206.2a39 39 0 0 0 69.2 0M430.7 206.2l-.6 1M499.9 206.2h8.7M499.9 206.2l.6 1M500.5 207.2h6.6M507.9 207.9a12 12 0 0 1 5.9 10.3M508.6 206.2l-1.5 1M136.2 222.9a10 10 0 0 1 5.1-2.2 36.8 36.8 0 0 0 14.3-8.4l1.1-.6 1.9-.5h9.3a7 7 0 0 1 7 7v30.5a7 7 0 0 1-7 7h-27a7 7 0 0 1-7-7v-20.6a7 7 0 0 1 2.3-5.2zM136.8 223.6a9.2 9.2 0 0 1 4.8-2 37.4 37.4 0 0 0 14.5-8.5l1.5-.7 1.1-.2h9.2a6 6 0 0 1 6 6v30.5a6 6 0 0 1-6 6h-27a6 6 0 0 1-6-6v-20.6a6 6 0 0 1 1.9-4.5zM293.7 232v11M293.7 232h-4.5v11h4.5"/>
<path d="M293.7 227.2l1 1M294.7 231v13M294.7 228.2v2.8M294.7 231l-1 1M442.3 233.3a6.5 6.5 0 0 1 5-2.3h41a6.5 6.5 0 0 1 6.5 6.5 6.5 6.5 0 0 1-6.5 6.5h-41a6.5 6.5 0 0 1-5.9-3.7 6.5 6.5 0 0 1 .9-7zM443.6 233.5a5.5 5.5 0 0 1 3.7-1.5h41a5.5 5.5 0 0 1 5.5 5.5 5.5 5.5 0 0 1-5.5 5.5h-41a5.5 5.5 0 0 1-5.2-3.5 5.5 5.5 0 0 1 1.5-6zM293.7 243l1 1M109.5 320.9v6h10.1v-6M145.6 320.9v6h8v-6M110.5 359.9h41.7M110.5 359.9v-5h41.7v5M110.5 359.9l-1.8 1"/>
<path d="M152.2 359.9l1.8 1M108.7 360.9h45.3M108.7 360.9h-9.6l-1.4-1v-19h-14.8v-15h4v-5h89v5h4v15h-14.9v19l-1.4 1h-9.6"/>
<circle cx="430.8" cy="139" r="3.4"/>
<circle cx="443.4" cy="128.1" r="2.5"/>
<circle cx="454.2" cy="125.2" r="2.5"/>
<circle cx="476.4" cy="125.2" r="2.5"/>
<circle cx="487.2" cy="128.1" r="2.5"/>
<circle cx="499.7" cy="139" r="3.4"/>
<circle cx="465.3" cy="188.2" r="17.5"/>
<circle cx="465.3" cy="188.2" r="18.5"/>
<circle cx="465.3" cy="188.2" r="15"/>
<circle cx="465.3" cy="188.2" r="14"/>
</g>
<g fill="none" stroke="#000" stroke-width=".27">
<path d="M84.8 59.4l-1.7 1.7M89.3 59.4l-6.2 6.2M94.3 54.4l-3.8 3.8M98.8 54.4l-15.7 15.7M103.3 54.4l-19.6 19.6M107.8 54.4l-16 16M112.3 54.4l-16 16M116.8 54.4l-16 16M121.3 54.4l-16 16M125.7 54.4l-16 16M130.2 54.4l-16 16M134.7 54.4l-16 16"/>
<path d="M139.2 54.4l-16 16M143.7 54.4l-16.4 16.4M148.2 54.4l-19.9 19.9M152.7 54.4l-16 16M157.2 54.4l-16 16M161.7 54.4l-16 16M166.2 54.4l-16 16M170.6 54.4l-16 16M172.2 57.3l-13.1 13.1M174.6 59.4l-11 11M179.1 59.4l-11 11M89.4 72.8l-1.6 1.6"/>
<path d="M135.4 71.7l-2.7 2.7M179.6 63.4l-7 7M179.6 67.9l-5.9 5.9M179.6 72.4l-2 2M255.2 118.7l-.5 .4M259.7 118.7l-5 4.9M263.7 114.7l-4 3.9M268.2 114.7l-13.5 13.4M272.6 114.7l-17.9 17.9M274.7 117.1l-20 20M274.7 121.6l-20 20M274.7 126.1l-20 20"/>
<path d="M274.7 130.6l-20 20M274.7 135.1l-20 20M274.7 139.6l-17.6 17.6M277.7 141l-18 18M282.2 141l-20.1 20.2M286.7 141l-22 22M288.7 152.5l-24 24M288.7 157l-24 24M291.2 141l-26.5 26.5M294.7 142l-30 30M294.7 146.5l-2.7 2.7M273.7 176.5l-9 9"/>
<path d="M288.7 161.5l-12.7 12.7M288.7 166l-8.2 8.2M289.5 169.7l-4.5 4.5M294 169.7l-4.5 4.5M298.5 169.7l-4.5 4.5M300.7 171.9l-2.2 2.3M273.2 186l-8.5 8.5M273.7 181l-9 9M273.7 189.9l-8.5 8.5M273.7 194.4l-9 9M273.7 198.9l-9 9M257.5 215.2l-2.8 2.7"/>
<path d="M261.9 215.2l-7.2 7.2M274.9 202.2l-10.2 10.2M279.4 202.2l-24.7 24.7M283.9 202.2l-29.2 29.2M288.4 202.2l-33.7 33.7M288.7 210.9l-34 34M288.7 215.4l-34 34M288.7 219.8l-34 34M292.9 202.2l-38.2 38.2M297.4 202.2l-4.5 4.5M300.7 203.4l-3.3 3.3M282.9 239.2l-21.6 21.5"/>
<path d="M288.7 224.3l-34 34M289.2 232.8l-5.9 6M289.2 237.3l-.7 .7M290.4 227.2l-33.5 33.5M294.3 227.8l-4.3 4.2M269.7 256.8l-3.9 3.9M274.7 251.8l-1.9 1.9M286 240.5l-7.5 7.5M289.2 241.8l-6.2 6.2M292.5 243l-5 5M294.7 245.3l-2.7 2.7M86.5 325.9l-3.6 3.6"/>
<path d="M87 320.9l-.1 .1M91.5 320.9l-4.6 4.6M95.9 320.9l-13 13.1M100.4 320.9l-17.5 17.6M104.9 320.9l-20 20M109.4 320.9l-20 20M109.5 325.3l-15.6 15.6M112.2 327l-14.5 14.6M112.6 331.2l-14.9 14.9M116.9 326.9l-2.1 2.1M122.9 320.9l-3.3 3.3M127.4 320.9l-29.7 29.7"/>
<path d="M131.9 320.9l-34.2 34.1M136.4 320.9l-38.7 38.6M140.8 320.9l-40 40M145.3 320.9l-34 34M145.6 325.1l-29.8 29.8M148.3 326.9l-28 28M148.7 331l-23.9 23.9M152.8 326.9l-1.6 1.6M154.3 320.9l-.7 .7M158.8 320.9l-5.2 5.1M163.3 320.9l-34 34M167.8 320.9l-34 34"/>
<path d="M172.3 320.9l-34 34M175.9 321.8l-33.1 33.1M176.3 325.9l-29 29M179.9 326.8l-14.2 14.1M179.9 331.3l-9.7 9.6M179.9 335.7l-5.2 5.2M110.5 355.7l-5.2 5.2M165 341.6l-13.3 13.3M165 346.1l-12.8 12.8M165 350.6l-10.3 10.3M165 355.1l-5.8 5.8M165 359.6l-1 1"/>
<path d="M179.9 340.2l-.7 .7"/>
</g>
<g font-size="12.7">
<text x="65.9" y="41.4">(</text>
<text x="83.8" y="41.4">)</text>
</g>
<g font-size="9.2" fill="#00f">
<text x="505.2" y="69.3">A</text>
<text x="46.2" y="127.6">B</text>
</g>
<g font-size="8.5">
<text x="126.5" y="38.4">E-E</text>
<text x="269.3" y="63.3">C-C</text>
<text x="461.8" y="73.3">C</text>
<text x="58.1" y="157.2">D</text>
<text x="198.4" y="157.2">D</text>
<text x="60" y="253.6">E</text>
<text x="198.5" y="253.9">E</text>
<text x="124.1" y="298.5">D-D</text>
<text x="461.4" y="327">C</text>
</g>
<g font-size="4.8">
<text x="45.2" y="14.2">1</text>
<text x="90.7" y="14.2">2</text>
<text x="136.1" y="14.2">3</text>
<text x="181.5" y="14.2">4</text>
<text x="226.9" y="14.2">5</text>
<text x="272.3" y="14.2">6</text>
<text x="317.8" y="14.2">7</text>
<text x="363.2" y="14.2">8</text>
<text x="408.6" y="14.2">9</text>
<text x="452.6" y="14.2">10</text>
<text x="498" y="14.2">11</text>
<text x="543.4" y="14.2">12</text>
<text x="19" y="41.9">A</text>
<text x="571" y="41.9">A</text>
<text x="19" y="90.3">B</text>
<text x="571" y="90.3">B</text>
<text x="18.8" y="138.7">C</text>
<text x="570.8" y="138.7">C</text>
<text x="18.8" y="186.8">D</text>
<text x="570.8" y="186.8">D</text>
<text x="19" y="235.4">E</text>
<text x="571" y="235.4">E</text>
<text x="19.1" y="283.8">F</text>
<text x="571.1" y="283.8">F</text>
<text x="18.7" y="332.2">G</text>
<text x="570.7" y="332.2">G</text>
<text x="18.8" y="380.1">H</text>
<text x="570.8" y="380.1">H</text>
<text x="45.3" y="407.7">1</text>
<text x="90.7" y="407.7">2</text>
<text x="136.1" y="407.7">3</text>
<text x="181.5" y="407.7">4</text>
<text x="226.9" y="407.7">5</text>
<text x="272.3" y="407.7">6</text>
<text x="317.8" y="407.7">7</text>
<text x="363.2" y="407.7">8</text>
<text x="408.6" y="407.7">9</text>
<text x="452.6" y="407.7">10</text>
<text x="498" y="407.7">11</text>
<text x="543.4" y="407.7">12</text>
</g>
<g font-size="4.8" fill="#800000">
<text x="194.6" y="63.7" transform="rotate(-90 194.6 63.7)">4</text>
<text x="74.1" y="73.9" transform="rotate(-90 74.1 73.9)">4</text>
<text x="124.3" y="95.6">97</text>
<text x="257.2" y="91.7">20</text>
<text x="454.4" y="92.7" transform="rotate(-4 454.4 92.7)">10°</text>
<text x="284.2" y="97.3" transform="rotate(-90 284.2 97.3)">Ra 0.8</text>
<text x="436.9" y="96.4" transform="rotate(-15 436.9 96.4)">10°</text>
<text x="129.6" y="103.7">89</text>
<text x="256.6" y="103.7">5</text>
<text x="418.6" y="104.3" transform="rotate(-27 418.6 104.3)">15°</text>
<text x="488.1" y="106" transform="rotate(-56 488.1 106)">5/15</text>
<text x="298.2" y="119.7" transform="rotate(-90 298.2 119.7)">Ra 0.8</text>
<text x="482.5" y="114.3" transform="rotate(-56 482.5 114.3)">4x</text>
<text x="115.8" y="127.2" transform="rotate(-11 115.8 127.2)">27°</text>
<text x="145.2" y="126.8" transform="rotate(16 145.2 126.8)">29°</text>
<text x="292.2" y="130.7">12</text>
<text x="513.7" y="128.3" transform="rotate(-34 513.7 128.3)">2xM8x10/16</text>
<text x="248.7" y="136.5" transform="rotate(-90 248.7 136.5)">Ra 0.8</text>
<text x="479" y="137.9" transform="rotate(-74 479 137.9)">R64</text>
<text x="76.8" y="138.7" transform="rotate(-90 76.8 138.7)">Ra 0.8</text>
<text x="142.8" y="143.6" transform="rotate(29 142.8 143.6)">7</text>
<text x="186.2" y="141.7">4</text>
<text x="116.4" y="144.8" transform="rotate(-27 116.4 144.8)">9</text>
<text x="238.4" y="154.6">A</text>
<text x="421.3" y="152.5" transform="rotate(38 421.3 152.5)">R60</text>
<text x="96.9" y="160.1" transform="rotate(63 96.9 160.1)">60</text>
<text x="404.9" y="160.1" transform="rotate(24 404.9 160.1)">R73,5</text>
<text x="126.7" y="167" transform="rotate(75 126.7 167)">54</text>
<text x="160.1" y="164.6" transform="rotate(-61 160.1 164.6)">55</text>
<text x="483.4" y="165.9" transform="rotate(-49 483.4 165.9)">78</text>
<text x="70.9" y="180.7" transform="rotate(-45 70.9 180.7)">4xR12</text>
<text x="112.6" y="183.5" transform="rotate(-45 112.6 183.5)">4xR12</text>
<text x="275.7" y="184">27</text>
<text x="214.8" y="191.3" transform="rotate(-90 214.8 191.3)">36</text>
<text x="345.7" y="188.3" transform="rotate(-90 345.7 188.3)">37</text>
<text x="387" y="186.8" transform="rotate(-90 387 186.8)">139</text>
<text x="246.4" y="197.4">10</text>
<text x="311.6" y="196.2">Ra 0.8</text>
<text x="333.7" y="195.6" transform="rotate(-90 333.7 195.6)">28 H7x20</text>
<text x="373.1" y="192" transform="rotate(-90 373.1 192)">146</text>
<text x="405.6" y="196.2" transform="rotate(-90 405.6 196.2)">36</text>
<text x="530.1" y="194.7" transform="rotate(-90 530.1 194.7)">36</text>
<text x="544.7" y="195.8" transform="rotate(-90 544.7 195.8)">107</text>
<text x="70.9" y="203.2" transform="rotate(30 70.9 203.2)">4xR12</text>
<text x="145.7" y="199.7">8</text>
<text x="428.1" y="201.2" transform="rotate(-21 428.1 201.2)">94</text>
<text x="502.3" y="218.3" transform="rotate(24 502.3 218.3)">R12</text>
<text x="141" y="227" transform="rotate(30 141 227)">R6</text>
<text x="111.3" y="229.3" transform="rotate(-65 111.3 229.3)">R35</text>
<text x="166.2" y="233.7" transform="rotate(-90 166.2 233.7)">42,5</text>
<text x="189.3" y="233.3" transform="rotate(-90 189.3 233.3)">Ra 0.8</text>
<text x="326.9" y="231">A 0.03</text>
<text x="409.2" y="229.4" transform="rotate(-31 409.2 229.4)">R15</text>
<text x="530" y="230.2" transform="rotate(-90 530 230.2)">11</text>
<text x="214.8" y="235.8" transform="rotate(-90 214.8 235.8)">54,5</text>
<text x="306.2" y="238.2">5,5</text>
<text x="405.8" y="238.6" transform="rotate(-90 405.8 238.6)">35,5</text>
<text x="102.6" y="241.1" transform="rotate(-90 102.6 241.1)">42,5</text>
<text x="111.3" y="244.9">39</text>
<text x="143.3" y="244.9">39</text>
<text x="314.2" y="244.3">1x45º</text>
<text x="530.1" y="246.8" transform="rotate(-90 530.1 246.8)">5</text>
<text x="517.8" y="253.6" transform="rotate(30 517.8 253.6)">R8</text>
<text x="307.7" y="258">Ra 0.8</text>
<text x="514.6" y="260.6" transform="rotate(46 514.6 260.6)">R5</text>
<text x="112.9" y="267.1" transform="rotate(-90 112.9 267.1)">6</text>
<text x="271.8" y="269.7">5</text>
<text x="278.9" y="269.7">20</text>
<text x="296.8" y="269.7">6</text>
<text x="453.5" y="268.8">18</text>
<text x="366.8" y="270.7">Ra 0.8</text>
<text x="413.9" y="272.4" transform="rotate(-53 413.9 272.4)">R12</text>
<text x="124.9" y="278.5">97</text>
<text x="275.4" y="281.7">(46)</text>
<text x="470.7" y="279.1">52</text>
<text x="468.2" y="290">70</text>
<text x="468.2" y="302.2">83</text>
<text x="112.5" y="315.4" transform="rotate(-90 112.5 315.4)">6</text>
<text x="148.9" y="315" transform="rotate(-90 148.9 315)">6</text>
</g>
<g font-size="4.4">
<text x="47.2" y="35.5">Ra 3.2</text>
<text x="330.1" y="328.3">-0.2</text>
<text x="330.1" y="332.6">-0.3</text>
<text x="359.5" y="333.5">+0.4</text>
</g>
<g font-size="4.4" fill="#800000">
<text x="93.3" y="88.6">1x45º</text>
<text x="319.3" y="136">1x45º</text>
</g>
<g font-size="4.3" fill="#00f">
<text x="425.5" y="359.4">Test Project for the 40</text>
<text x="475.7" y="359.4">WorldSkills - PORTUGAL (PT) Proposal</text>
<text x="454.1" y="365.6">Competition - Calgary, Canada 2009</text>
</g>
<g font-size="4.2" fill="#800000">
<text x="420.4" y="377.2">7</text>
<text x="442.7" y="377.2">CNC MILLING</text>
</g>
<g font-size="3.9" fill="#800000">
<text x="194.6" y="59.6" transform="rotate(-90 194.6 59.6)">-0,01</text>
<text x="190.2" y="60.1" transform="rotate(-90 190.2 60.1)">+0,02</text>
<text x="263.4" y="87.3">+0,02</text>
<text x="130.5" y="91.3">+0,03</text>
<text x="131" y="95.7">-0,01</text>
<text x="263.9" y="91.7">-0,02</text>
<text x="117.6" y="139.3" transform="rotate(-27 117.6 139.3)">+0,02</text>
<text x="120" y="143" transform="rotate(-27 120 143)">-0,02</text>
<text x="281.9" y="179.6">+0,05</text>
<text x="282.4" y="184">-0,02</text>
<text x="368.7" y="183.3" transform="rotate(-90 368.7 183.3)">+0,03</text>
<text x="373.1" y="182.8" transform="rotate(-90 373.1 182.8)">-0,02</text>
<text x="401.2" y="190" transform="rotate(-90 401.2 190)">+0,04</text>
<text x="405.6" y="190" transform="rotate(-90 405.6 190)">+0,01</text>
<text x="525.7" y="188" transform="rotate(-90 525.7 188)">-0,01</text>
<text x="530.2" y="188" transform="rotate(-90 530.2 188)">-0,04</text>
<text x="540.3" y="187.1" transform="rotate(-90 540.3 187.1)">+0,02</text>
<text x="544.7" y="186.6" transform="rotate(-90 544.7 186.6)">-0,02</text>
<text x="151.5" y="195.4">0</text>
<text x="432.3" y="194.9" transform="rotate(-21 432.3 194.9)">+0,03</text>
<text x="149.8" y="199.8">-0,03</text>
<text x="434.4" y="198.8" transform="rotate(-21 434.4 198.8)">-0,01</text>
<text x="525.7" y="224" transform="rotate(-90 525.7 224)">+0,03</text>
<text x="530.1" y="223.5" transform="rotate(-90 530.1 223.5)">-0,01</text>
<text x="98.2" y="231" transform="rotate(-90 98.2 231)">+0,01</text>
<text x="102.6" y="230.5" transform="rotate(-90 102.6 230.5)">-0,02</text>
<text x="149.5" y="240.5">+0,03</text>
<text x="149.5" y="244.9">+0,01</text>
<text x="285.1" y="265.3">+0,02</text>
<text x="285.6" y="269.7">-0,02</text>
<text x="131.1" y="274.1">+0,01</text>
<text x="131.6" y="278.5">-0,03</text>
<text x="476.6" y="285.6">0</text>
<text x="474.9" y="290">-0,03</text>
<text x="474.3" y="297.8">+0,05</text>
<text x="474.4" y="302.2">+0,02</text>
<text x="144.6" y="310.9" transform="rotate(-90 144.6 310.9)">-0,01</text>
<text x="149" y="310.9" transform="rotate(-90 149 310.9)">-0,04</text>
</g>
<g font-size="3.4" fill="#6a6a6a">
<text x="411" y="371.3">Werkstoff / Material / Mati'eres: Steel Ck45</text>
<text x="500.7" y="371.2">Rohmass / Dimensions / Debits : 100x50x150</text>
<text x="411" y="377.1">Skill:</text>
<text x="411" y="384.8">Scale:1:1</text>
<text x="435.2" y="384.8">Date:08/11/2007</text>
<text x="467.8" y="384.8">Paper: A2</text>
<text x="411.1" y="392.5">Drawn / Design by:</text>
<text x="452.6" y="392.6">Jorge Maurício (PT)</text>
<text x="497.8" y="392.5">Drawing No:</text>
<text x="529" y="392.6">40 2009-07-PT A</text>
<text x="411" y="400.1">Description: Project nº 3</text>
<text x="497.8" y="400.1">Rev: 00</text>
<text x="534.4" y="400.1">Page:1/1</text>
</g>
<g font-size="2.7" fill="#6a6a6a">
<text x="412.9" y="341.2">Allgemeintoleranz / ±0,1</text>
<text x="467.1" y="340.7">General toleranc / ±0,1</text>
<text x="529.1" y="340.6">Toleranc general / ±0,1</text>
<text x="412.9" y="343.8">Oberfläche nach DIN ISO 1302</text>
<text x="412.9" y="346.4">Werkstueckkantenbruch nach DIN ISO 6784 Edges of working parts acc. to DIN ISO 6784</text>
<text x="467.1" y="343.3">Surfacetexture acc. to DIN ISO 1302</text>
<text x="529.1" y="343.1">Surface DIN ISO 1302</text>
<text x="529.1" y="345.7">Coupure d'affilage DIN ISO 6784</text>
<text x="412.9" y="349">Form-und Lagetoleranz nach DIN ISO 1101</text>
<text x="412.9" y="351.5">METRISCH</text>
<text x="467.1" y="348.4">Toleranc of form an position acc. to DIN ISO 1101</text>
<text x="467.1" y="351">METRIC</text>
<text x="529.1" y="348.3">Forme DIN ISO 1101</text>
<text x="529.1" y="350.9">METRIQUE</text>
<text x="525.9" y="378.1">Projektion:</text>
<text x="525.9" y="380.6">Projektion:</text>
<text x="525.9" y="383.2">Projection:</text>
</g>
<text font-size="2.2" fill="#00f" x="469.3" y="356.8">TH</text>
</svg>
